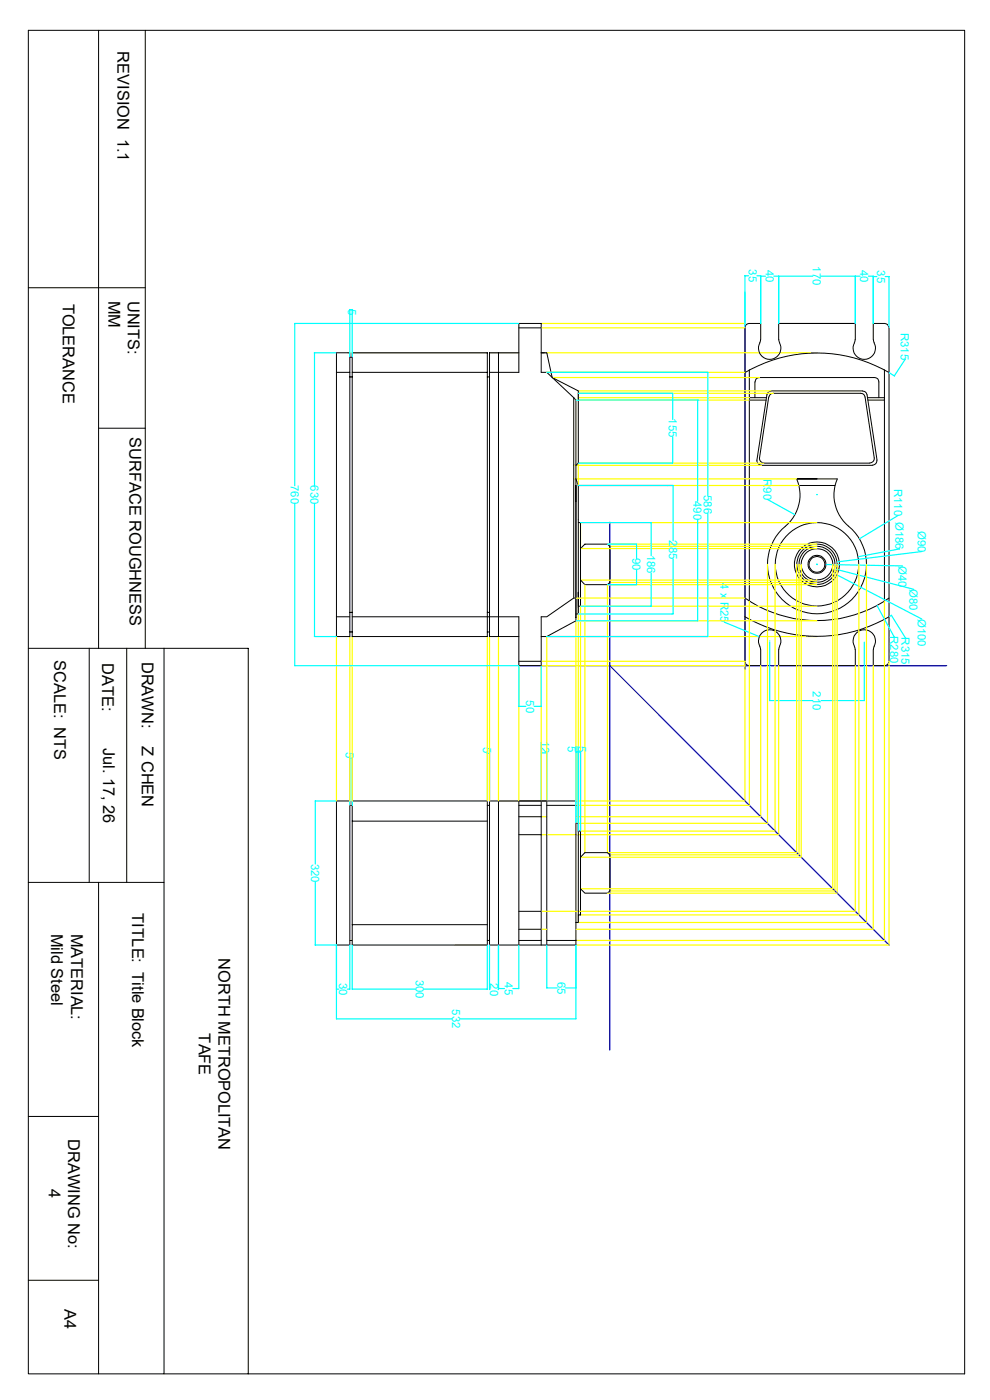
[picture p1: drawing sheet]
<svg xmlns="http://www.w3.org/2000/svg" width="210mm" height="297mm" viewBox="0 0 210 297" stroke-linecap="round" stroke-linejoin="round" font-family="sans-serif">
<path d="M158 62v79.9v-.7M110.2 141.2h90.6M129.4 141.2v81.6" fill="none" stroke="#00f" stroke-width=".25"/>
<g fill="none" stroke="#000" stroke-width=".21">
<path d="M158 79a30.2 30.2 0 0 1 30.6 0M159 78.4v49.1M161.2 72.7a2.37 2.37 0 0 0 2.1 3.5 2.37 2.37 0 0 0 2.1-3.5M161.3 72.1l-.1 .6M161.4 72.1v-3.5h-2.4l-.7 .3-.3 .7v70.7l.3 .7 .7 .2h2.4v-3.4M165.2 68.6h16.2M181.3 72.7a2.37 2.37 0 0 0 2 3.5 2.37 2.37 0 0 0 2.1-3.5M181.4 72.1l-.2 .6M181.4 72.1v-3.5h-16.2v3.5l.2 .6M185.3 72.1l.2 .6M187.6 78.4v49.1M188.6 69.6l-.3-.7-.4-.2-2.6-.1v3.5"/>
<path d="M188.6 69.6v70.7M161.1 80.1h24.4l.7 .2 .2 .7M162.1 98.3h22.4M163.1 84.2l-2 13 .2 .7 .8 .3M163.1 84.2l.3-.5 .6-.3 19 .1 .5 .7 2 13-.2 .7-.8 .3M163.6 83l-.6 .2-.3 .6-2.1 13.8 .1 .5 .3 .4 .5 .2h23.6l.7-.4 .2-.7M163.6 82.9h19.4M183 83l.6 .2 .3 .6 2.2 13.8M169.5 103h7.6M173.3 101.6h-4.3h8.6a8.8 8.8 0 0 0 3.2 10.7 10.5 10.5 0 0 1-.5 15.3 10.5 10.5 0 0 1-15.3-1.4 10.5 10.5 0 0 1 2.2-15.1 8.7 8.7 0 0 0 1.8-9.5M158 130.9a30.2 30.2 0 0 0 30.6 0M158 126.9a26.8 26.8 0 0 0 30.6 0"/>
<path d="M161.2 137.2l.1 .6M161.2 137.1a2.37 2.37 0 0 1 2.1-3.5 2.37 2.37 0 0 1 2.1 3.5M165.4 137.2l-.2 .4v3.6h16.2v-3.4M181.2 137.2l.2 .6M181.3 137.1a2.37 2.37 0 0 1 2-3.5 2.37 2.37 0 0 1 2.1 3.5M185.3 137.8v3.4h2.6l.4-.2 .3-.7M185.5 137.2l-.2 .6"/>
<circle cx="173.3" cy="119.7" r="3.8"/>
<circle cx="173.3" cy="119.7" r="4.8"/>
<circle cx="173.3" cy="119.7" r="4.3"/>
<circle cx="173.3" cy="119.7" r="8.9"/>
<circle cx="173.3" cy="119.7" r="1.91"/>
</g>
<path d="M73.8 74.8h.4M74.7 74.8h28.7M103.8 74.8h6.3M114.8 74.8h58.5M114.8 68.6h43.2M116 135h57.3M114.8 141.2h43.2" fill="none" stroke="#ff0" stroke-width=".25"/>
<path d="M175.2 119.8l16.2 .3" fill="none" stroke="#0ff" stroke-width=".25"/>
<path d="M173.3 119.7v.1M177 120.7l16.8 4.4" fill="none" stroke="#0ff" stroke-width=".25"/>
<path d="M173.3 119.7v.1M195.5 117l-17.9 2.2" fill="none" stroke="#0ff" stroke-width=".25"/>
<path d="M173.3 119.7v.1M177.5 122l18 9.3" fill="none" stroke="#0ff" stroke-width=".25"/>
<path d="M162.8 106l5.8 3.2M173.3 119.7v.1" fill="none" stroke="#0ff" stroke-width=".25"/>
<path d="M182.5 58.6h-1.1v10M184.2 58.6h1.1v10" fill="none" stroke="#0ff" stroke-width=".25"/>
<path d="M186 58.7h-.7v9.9M187.8 58.7h.8v10.9" fill="none" stroke="#0ff" stroke-width=".25"/>
<path d="M172.4 58.6h-7.2v10M174.2 58.6h7.2M181.4 58.6v10" fill="none" stroke="#0ff" stroke-width=".25"/>
<path d="M162.4 58.6h-1v10M164.2 58.6h1v10" fill="none" stroke="#0ff" stroke-width=".25"/>
<path d="M158 58.5v11.1M158 58.5h.8M160.6 58.5h.7M161.4 58.5v10.1" fill="none" stroke="#0ff" stroke-width=".25"/>
<path d="M153.7 132l7.3 3" fill="none" stroke="#0ff" stroke-width=".25"/>
<path d="M190.8 116.5h.1M190.8 116.5l-8.7 1.6M163.3 136h.1" fill="none" stroke="#0ff" stroke-width=".25"/>
<path d="M173.3 119.7v.1M190.5 109.3l-8.2 5" fill="none" stroke="#0ff" stroke-width=".25"/>
<path d="M173.3 119.7v.1M163.3 136.2v12.4h9.1M183.3 136.2v12.4M174.2 148.6h9.1" fill="none" stroke="#0ff" stroke-width=".25"/>
<g fill="none" stroke="#ff0" stroke-width=".25">
<path d="M121.7 98.7h39.8M122.7 98.3h39.4M121.7 101.6h47.3M122.7 103h46.8M128.9 115.4h44.4M129.4 115.9h43.9M162.8 119.7v55h-40.6M164.4 119.7v56.6h-41.7v-50.2M169 119.7v61.2h-40.1v-56.9h44.4M169.5 119.7v61.7h-40.1M170 119.7v62.2h-46.9M173.3 110.9h-50.2v5.5h50.2"/>
<path d="M176.7 119.7v68.9h-53.6M177.1 119.7v69.3h-47.7M177.6 119.7v69.8h-48.7M182.2 119.7v74.4h-59.5v1.6M183.8 119.7v76h-61.6M122.2 131.7v38.2h35.8v-29.6M123.1 123.1h50.2M124.1 124v56.9M129.4 123.6h43.9M159 127.5v43.4h-36.8M173.3 128.6h-50.2v47.7M187.6 127.5v72h-65.4"/>
<path d="M161.4 141.2v32.1h-39.2M165.2 141.2v35.9h-50.4M181.4 141.2v52.1h-66.6M185.3 141.2v55.9h-63.1M188.6 140.3v60.2h-66.4M74.2 170.9h.5M105.7 169.9h10.3M114.8 173.3h1.2M74.2 199.5h.5M114.8 197.1h1.2M96.5 200.5h6.9"/>
</g>
<g fill="none" stroke="#000" stroke-width=".21">
<path d="M121.7 84.4v42.5M122.2 84.9v46.8M159 84.4h3.6M159 84.9h3.5M184 84.4h3.6M184.1 84.9h3.5M122.7 110.9h.4v17.7h-.4v-3v4.7h-.5M122.7 103v26.1M123.1 116.4l1-1h4.8l.5 .5v7.7l-.5 .4h-4.8l-1-.9M71.4 169.9h2.8v30.6h-2.8zM74.2 170.9h.5M74.7 169.9h28.7v30.6h-28.7z"/>
<path d="M74.7 174.2h28.7M103.4 170.9h.4M105.7 169.9v30.6M110.1 173.3h4.7M110.1 177.1h4.7M110.1 169.9v30.6M110.1 170.9h4.7M114.8 169.9v30.6M116 169.9v30.6M116 170.9h6.2M122.2 174.7h.5v1.6h.4v17.8h-.4v1.6h-.5M122.7 176.3v17.8"/>
<path d="M74.2 199.5h.5M74.7 196.2h28.7M103.4 199.5h.4M110.1 193.3h4.7M110.1 197.1h4.7M110.1 199.5h4.7M116 199.5h6.2M122.2 195.7v4.8h-6.2M122.2 195.7v-25.8h-18.4v30.6h12.2M123.1 181.9l1-1h4.8l.5 .5v7.6l-.5 .5h-4.8l-1-.9"/>
<circle cx="173.3" cy="119.7" r="3.3"/>
<circle cx="173.3" cy="119.7" r="1.66"/>
</g>
<path d="M129.4 110.8v30.4l59.2 59.3" fill="none" stroke="#00f" stroke-width=".25"/>
<path d="M122.6 158.4l.1 1.2M123.1 159.6h-.4v16.7M123.1 159.6v16.7" fill="none" stroke="#0ff" stroke-width=".25"/>
<path d="M122.2 158.4v16.3M122.2 159.5h.4M122.7 159.5v15.2" fill="none" stroke="#0ff" stroke-width=".25"/>
<path d="M116 200.5v9.1h2.2M122.2 200.5v9.1h-2.2" fill="none" stroke="#0ff" stroke-width=".25"/>
<path d="M114.8 157.4v12.5M114.9 159.7h1.1M116 159.7v10.2" fill="none" stroke="#0ff" stroke-width=".25"/>
<path d="M105.7 200.5v9.3M105.7 209.7h1.3M108.8 209.7h1.2M110.1 200.5v9.3" fill="none" stroke="#0ff" stroke-width=".25"/>
<path d="M103.8 200.5l.1 9.4M105.7 200.5v9.4" fill="none" stroke="#0ff" stroke-width=".25"/>
<path d="M103.3 159.8h.5v10.1M103.4 159.8v10.1" fill="none" stroke="#0ff" stroke-width=".25"/>
<path d="M74.7 200.5v9.4M74.7 209.8h13.4M89.9 209.8h13.4M103.4 200.5v9.4" fill="none" stroke="#0ff" stroke-width=".25"/>
<path d="M71.4 200.5v9.4M71.4 209.8h.5M73.7 209.8h.5M74.2 200.5v9.4" fill="none" stroke="#0ff" stroke-width=".25"/>
<path d="M74.2 160.8v10.1M74.3 160.9h.4M74.7 160.8v10.1" fill="none" stroke="#0ff" stroke-width=".25"/>
<path d="M66.8 169.9h4.5M66.9 169.9v13.4M66.9 187.1v13.4M66.8 200.5h4.5" fill="none" stroke="#0ff" stroke-width=".25"/>
<path d="M71.4 200.5v15.7h24.5M122.2 200.5v15.7h-24.5" fill="none" stroke="#0ff" stroke-width=".25"/>
<path d="M71.4 135v34.9M74.2 135v34.9M74.7 135v34.9M103.4 135v34.9M103.8 135v34.9M105.7 135v34.9M116 135v34.9h-5.9v-28.7M121.7 126.9h36.3M122.2 131.7h51.1M114.8 141.2v28.7" fill="none" stroke="#ff0" stroke-width=".25"/>
<g fill="none" stroke="#000" stroke-width=".21">
<path d="M71.4 74.8h2.8v60.2h-2.8zM71.4 79h2.8M74.2 75.8h.5M74.2 80h.5M74.7 74.8h28.7v60.2h-28.7zM74.7 79h28.7M103.4 80h.4M105.7 74.8v60.2M110.1 74.8h-6.3v60.2h6.3M114.8 79v-10.4h-4.7v10.4h-6.3M114.8 74.8h.7M122.2 101.6l.5 1.4"/>
<path d="M74.2 129.9h.5M74.2 134.1h.5M103.4 129.9h.4M103.4 134.1h.4M114.8 130.9v10.3h-4.7v-10.3M122.2 131.7l-6.2 3.3h-1.2M110.1 169.9h5.9"/>
</g>
<path d="M189.1 130.6l3.1 4.8" fill="none" stroke="#0ff" stroke-width=".25"/>
<path d="M192 76.3l-2.3 3.4M173.3 104.9h.1M189.1 130.5l-.5 .4" fill="none" stroke="#0ff" stroke-width=".25"/>
<path d="M188.6 79l1.2 .8M173.3 104.9h.1M186.1 128.5l3.6 6.6" fill="none" stroke="#0ff" stroke-width=".25"/>
<path d="M66.7 74.8h4.6M66.7 74.8v28.2M66.7 106.8v28.2M173.3 104.9h.1M66.7 135h4.6" fill="none" stroke="#0ff" stroke-width=".25"/>
<path d="M114.8 74.8h1.2l1.1 5.3 5.6 2.8v15.4l-.5 .4M114.8 79h1.2l6.2 5.9M161.1 80.1l-.7 .2-.2 .5-.1 3.6M186.4 81v3.4M71.4 130.9h2.8M74.7 130.9h35.4M122.2 126.9h-.5l-5.7 4h-1.2" fill="none" stroke="#000" stroke-width=".21"/>
<path d="M116 79h42M117.1 80.1h44M122.2 84.9h36.8M122.7 84.4h36.3M122.7 98.3v4.7M122.7 82.9h40.9M164 83.4h-41.3v1.5" fill="none" stroke="#ff0" stroke-width=".25"/>
<path d="M110 68.6h-47.5v34.4M62.5 106.8v34.4h47.5" fill="none" stroke="#0ff" stroke-width=".25"/>
<path d="M110.1 141.3v8.6h1.4M114.8 141.3v8.6h-1.5" fill="none" stroke="#0ff" stroke-width=".25"/>
<path d="M128.9 115.4h6.1v3.1M135 121v3h-6.1" fill="none" stroke="#0ff" stroke-width=".25"/>
<path d="M123.1 110.9h15v7M138.1 121.6v7h-15" fill="none" stroke="#0ff" stroke-width=".25"/>
<path d="M142.8 103h-20.1M142.8 103v11.7M142.8 118.6v11.6M142.8 130.3h-20.1" fill="none" stroke="#0ff" stroke-width=".25"/>
<path d="M122.7 98.3h20M122.7 83.4h20v5.6M142.7 92.7v5.5" fill="none" stroke="#0ff" stroke-width=".25"/>
<path d="M122.2 84.9h26.1M148 84.9v21.4M148 110.2v21.5M122.2 131.7h25.8" fill="none" stroke="#0ff" stroke-width=".25"/>
<path d="M74.2 65.7v10.1M74.3 65.7h.5M74.7 65.7v10.1" fill="none" stroke="#0ff" stroke-width=".25"/>
<path d="M116 79h34.2M150.2 79v26.1M150.2 108.9v26.1M116 135h34.2" fill="none" stroke="#0ff" stroke-width=".25"/>
<path d="M114.8 69.6h43.2M114.8 140.3h43.2" fill="none" stroke="#ff0" stroke-width=".25"/>
<g fill="none" stroke="#000" stroke-width=".21">
<path d="M20.9 6.4h-14.9v180.8M30.8 6.4h-9.9v131.1M6 61h24.8M110.1 69.6h4.7M20.9 90.8h9.9M6 137.5h46.7v154M18.9 137.5v49.7M26.9 137.5v49.7M30.8 137.5v-131.1h173.8v285.1h-169.8M34.8 137.5v49.7M110.1 140.3h4.7M6 187.2h14.9v104.3h-14.9z"/>
<path d="M20.9 187.2h13.9v104.3h-13.9M6 236.9h14.9M6 271.6h14.9"/>
</g>
<g font-size="3.5">
<text x="24.9" y="10.9" transform="rotate(90 24.9 10.9)">REVISION 1.1</text>
<text x="13.3" y="64.4" transform="rotate(90 13.3 64.4)">TOLERANCE</text>
<text x="23" y="63.8" transform="rotate(90 23 63.8)">MM</text>
<text x="27.1" y="63.8" transform="rotate(90 27.1 63.8)">UNITS:</text>
<text x="27.5" y="92.8" transform="rotate(90 27.5 92.8)">SURFACE ROUGHNESS</text>
<text x="11.5" y="140" transform="rotate(90 11.5 140)">SCALE: NTS</text>
<text x="21.7" y="140.7" transform="rotate(90 21.7 140.7)">DATE:</text>
<text x="30.1" y="140.4" transform="rotate(90 30.1 140.4)">DRAWN:</text>
<text x="21.9" y="158.6" transform="rotate(90 21.9 158.6)">Jul. 17, 26</text>
<text x="30.1" y="158.3" transform="rotate(90 30.1 158.3)">Z CHEN</text>
<text x="28" y="193.8" transform="rotate(90 28 193.8)">TITLE: Title Block</text>
<text x="10.9" y="198.1" transform="rotate(90 10.9 198.1)">Mild Steel</text>
<text x="15.1" y="198.1" transform="rotate(90 15.1 198.1)">MATERIAL:</text>
<text x="46.4" y="203.3" transform="rotate(90 46.4 203.3)">NORTH METROPOLITAN</text>
<text x="42.2" y="219.2" transform="rotate(90 42.2 219.2)">TAFE</text>
<text x="14.5" y="241.7" transform="rotate(90 14.5 241.7)">DRAWING No:</text>
<text x="10.4" y="252.3" transform="rotate(90 10.4 252.3)">4</text>
<text x="13.7" y="277.6" transform="rotate(90 13.7 277.6)">A4</text>
</g>
<g font-size="2.4" fill="#0ff">
<text x="158.8" y="57.1" transform="rotate(90 158.8 57.1)">35</text>
<text x="162.4" y="57.3" transform="rotate(90 162.4 57.3)">40</text>
<text x="172.5" y="56.5" transform="rotate(90 172.5 56.5)">170</text>
<text x="182.5" y="57.3" transform="rotate(90 182.5 57.3)">40</text>
<text x="186.1" y="57.3" transform="rotate(90 186.1 57.3)">35</text>
<text x="73.9" y="65.6" transform="rotate(90 73.9 65.6)">5</text>
<text x="191.1" y="70.6" transform="rotate(90 191.1 70.6)">R315</text>
<text x="141.9" y="88.7" transform="rotate(90 141.9 88.7)">155</text>
<text x="162" y="101.6" transform="rotate(90 162 101.6)">R90</text>
<text x="61.7" y="102.9" transform="rotate(90 61.7 102.9)">760</text>
<text x="65.9" y="103" transform="rotate(90 65.9 103)">630</text>
<text x="147.2" y="106.3" transform="rotate(90 147.2 106.3)">490</text>
<text x="149.3" y="105" transform="rotate(90 149.3 105)">586</text>
<text x="189.7" y="103.7" transform="rotate(90 189.7 103.7)">R110 Ø186</text>
<text x="194.7" y="112.6" transform="rotate(90 194.7 112.6)">Ø90</text>
<text x="134.2" y="118.4" transform="rotate(90 134.2 118.4)">90</text>
<text x="137.3" y="117.6" transform="rotate(90 137.3 117.6)">186</text>
<text x="141.9" y="114.6" transform="rotate(90 141.9 114.6)">285</text>
<text x="152.8" y="123.8" transform="rotate(90 152.8 123.8)">4 x R25</text>
<text x="190.6" y="120" transform="rotate(90 190.6 120)">Ø40</text>
<text x="193" y="125" transform="rotate(90 193 125)">Ø80</text>
<text x="194.7" y="131.2" transform="rotate(90 194.7 131.2)">Ø100</text>
<text x="188.8" y="135" transform="rotate(90 188.8 135)">R280</text>
<text x="191.3" y="135.2" transform="rotate(90 191.3 135.2)">R315</text>
<text x="111.6" y="148.5" transform="rotate(90 111.6 148.5)">50</text>
<text x="172.5" y="146.6" transform="rotate(90 172.5 146.6)">210</text>
<text x="73.4" y="159.6" transform="rotate(90 73.4 159.6)">5</text>
<text x="102.5" y="158.5" transform="rotate(90 102.5 158.5)">5</text>
<text x="114.8" y="157.2" transform="rotate(90 114.8 157.2)">12</text>
<text x="120.4" y="158.2" transform="rotate(90 120.4 158.2)">5</text>
<text x="122.7" y="158.3" transform="rotate(90 122.7 158.3)">5</text>
<text x="66" y="183.2" transform="rotate(90 66 183.2)">320</text>
<text x="71.9" y="208.5" transform="rotate(90 71.9 208.5)">30</text>
<text x="88.2" y="207.9" transform="rotate(90 88.2 207.9)">300</text>
<text x="104" y="208.6" transform="rotate(90 104 208.6)">20</text>
<text x="107.1" y="208.4" transform="rotate(90 107.1 208.4)">45</text>
<text x="118.2" y="208.2" transform="rotate(90 118.2 208.2)">65</text>
<text x="95.9" y="214.2" transform="rotate(90 95.9 214.2)">532</text>
</g>
</svg>
